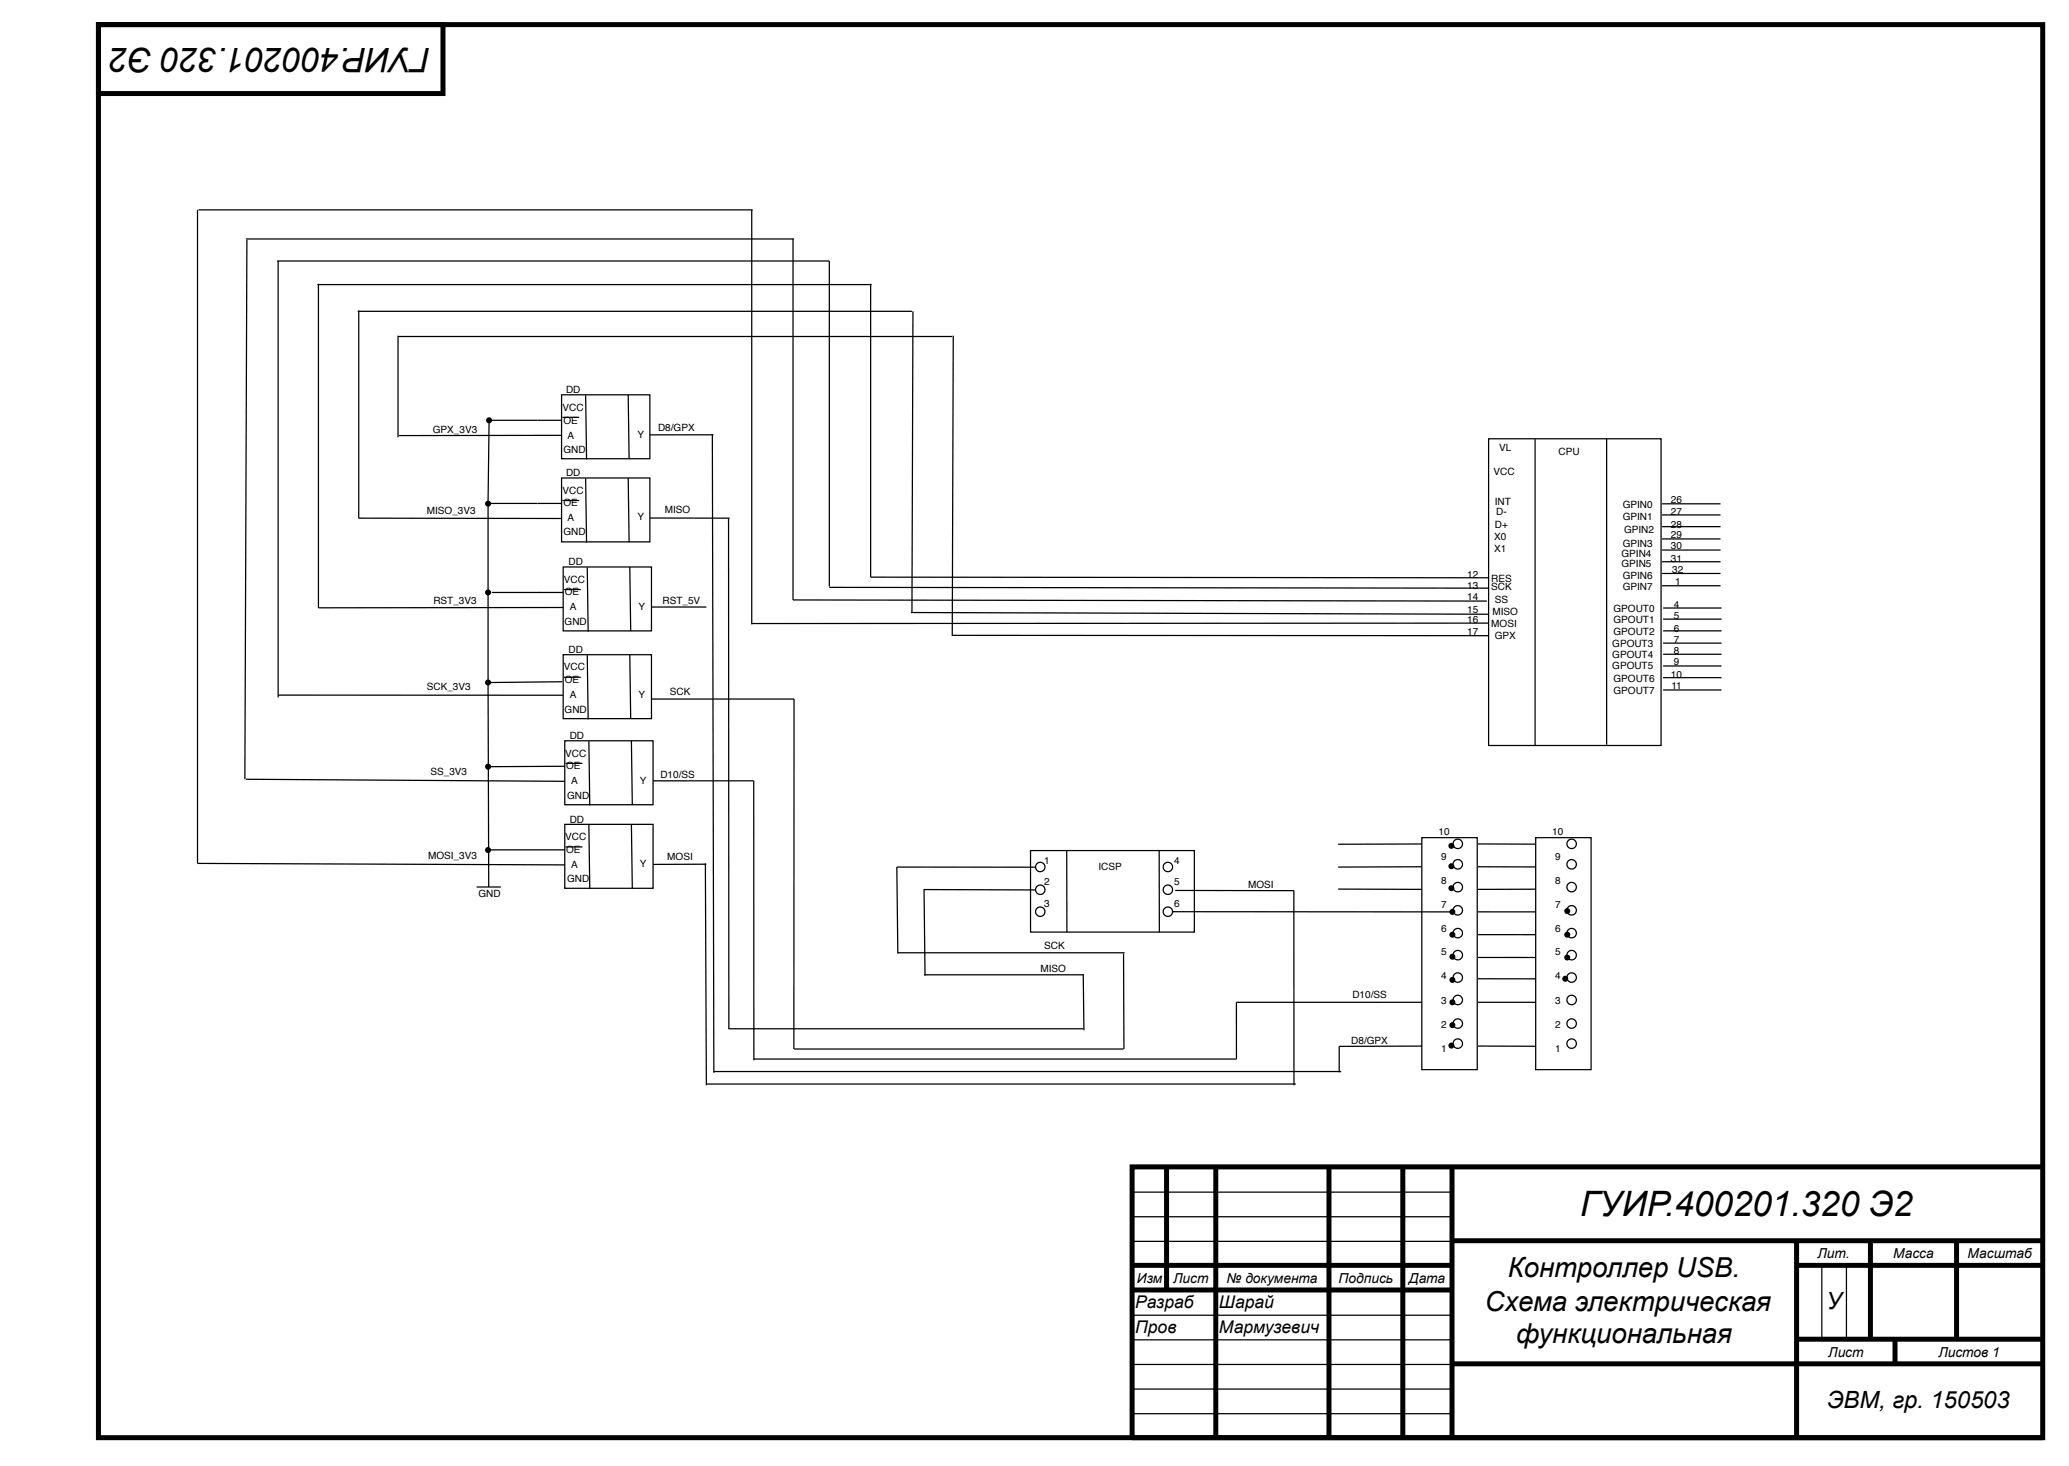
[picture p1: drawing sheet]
<svg xmlns="http://www.w3.org/2000/svg" width="420mm" height="297mm" viewBox="0 0 420 297" stroke-linecap="round" stroke-linejoin="round" font-family="sans-serif">
<g fill="none" stroke="#000" stroke-width="1" stroke-linecap="butt">
<path d="M20 5h394.4v286.6h-394.4zM20 5h69.9v14h-69.9zM236.7 236.7v24.9M246.7 236.7v54.9M269.6 236.7v54.9M284.6 236.7v54.9M294.6 236.7v54.9M414.4 236.7h-184.7v54.9h184.7M229.7 256.7h64.9M294.6 251.7h119.8M364.5 256.7h49.9M364.5 251.7v39.9"/>
<path d="M379.5 251.7v19.9M397 251.7v19.9M229.7 261.6h64.9M294.6 276.6h119.8M364.5 271.6h49.9M384.5 271.6v5"/>
</g>
<g fill="none" stroke="#000" stroke-width=".25">
<path d="M99.3 85.2h9.8M99.3 102.1h9.8M168.3 119.1l133.7 .2M176.6 117.1l125.8 .1M99.8 120.2h9.7M160.9 121.7l140.8 .2M184.8 124.2l117.2 .4M193.2 128.9h108.8M302.1 126.4l-149.6 .1M229.8 251.8h64.9M229.8 246.8h64.9M229.8 241.8h64.9"/>
<path d="M369.6 256.8v15M374.6 256.8v15M229.8 276.8h64.9M229.8 271.8h64.9M229.8 266.8h64.9M229.8 286.7h64.9M229.8 281.7h64.9"/>
</g>
<path d="M114.6 167.2h17.9v13h-17.9z" fill="#fff"/>
<path d="M40.1 175.1l74.5 .3M99 172.4h15.6M114.6 167.2h17.9v13h-17.9zM114.8 171.8h3.4M119.5 167.3l.2 13M128.1 167.2l.2 13M143.3 175.3h-10.8" fill="none" stroke="#000" stroke-width=".25"/>
<path d="M114.3 132.8h17.9v13h-17.9z" fill="#fff"/>
<path d="M114.3 132.8h17.9v13h-17.9zM114.4 137.4h3.4M119.1 132.9l.2 13M127.8 132.8l.2 13M56.4 141h57.9" fill="none" stroke="#000" stroke-width=".25"/>
<path d="M113.9 80.1h17.9v12.9h-17.9z" fill="#fff"/>
<path d="M109.1 85.2h4.8M113.9 80.1h17.9v12.9h-17.9zM113.9 88.3h-32.9M114.1 84.7h3.4M118.8 80.2l.2 13M127.5 80.1l.1 13M144.7 88.2h-12.8" fill="none" stroke="#000" stroke-width=".25"/>
<path d="M113.9 96.9h17.9v13h-17.9z" fill="#fff"/>
<path d="M113.9 96.9h17.9v13h-17.9zM118.8 97l.2 13.1M127.5 96.9l.1 13.1M72.8 105.1l41.1 .1M109.1 102.1h4.8M114.1 101.5h3.4M131.9 105.1h16.1" fill="none" stroke="#000" stroke-width=".25"/>
<path d="M114.3 115h17.9v13h-17.9z" fill="#fff"/>
<path d="M114.3 115h17.9v13h-17.9zM114.4 119.6h3.4M119.1 115.1l.2 13M127.8 115l.2 13M109.4 120.2h4.9M114.3 123.2l-49.7 .1M132.2 123.1h11.1" fill="none" stroke="#000" stroke-width=".25"/>
<path d="M114.6 150.3h17.9v12.9h-17.9z" fill="#fff"/>
<g fill="none" stroke="#000" stroke-width=".25">
<path d="M40.1 42.6v132.5M40.3 42.6h112.4M49.9 48.5h111.2M50.1 48.6l-.4 109.5M56.2 52.9h112.1v66.1M56.4 52.9v88.6M64.4 57.7h112.4M64.6 57.6v65.7M152.5 42.6v84M160.9 48.5v73.2M176.6 57.6v59.5M72.6 63.1h112.4"/>
<path d="M72.8 63v42.1M80.8 68.1v20.6M80.8 68.3h112.4M185.2 63.1l-.2 61.1M193.4 68.1l-.2 60.9M99.2 85.7l-.2 16M99 102.6v17.1M99 138.9l.2 41M99 120.6v17.4M114.1 138.3l-14.7 .1M49.9 158.1l64.7 .4M114.6 150.3h17.9v12.9h-17.9z"/>
<path d="M114.6 155.4l-15.1 .1M114.8 154.8h3.4M119.5 150.3l.2 13.1M128.1 150.3l.2 13M132.2 141.8h28.9M152.9 158.4h-20.4M96.7 179.9h4.9"/>
<circle cx="99.2" cy="85.2" r=".48"/>
<circle cx="99" cy="102.2" r=".48"/>
<circle cx="99" cy="138.4" r=".48"/>
<circle cx="99" cy="120.2" r=".48"/>
<circle cx="99" cy="155.5" r=".48"/>
<circle cx="99" cy="172.4" r=".48"/>
</g>
<g fill="#000">
<circle cx="99.2" cy="85.2" r=".48"/>
<circle cx="99" cy="102.2" r=".48"/>
<circle cx="99" cy="138.4" r=".48"/>
<circle cx="99" cy="120.2" r=".48"/>
<circle cx="99" cy="155.5" r=".48"/>
<circle cx="99" cy="172.4" r=".48"/>
</g>
<path d="M302 89h35v62.2h-35z" fill="#fff"/>
<g fill="none" stroke="#000" stroke-width=".25">
<path d="M144.5 88l.3 129.6M302 89h35v62.2h-35zM311.5 89.1v62M326 89v62M147.8 105.1l.1 103.6M337.2 102.2h11.9M337.2 104.4h11.9M337.2 106.8h11.9M337.2 109.3h11.9M337.2 111.6h11.9M337.2 113.9h11.9M337.2 116.3h11.9"/>
<path d="M337.2 118.8h11.9M337.4 123.3h11.9M337.4 125.6h11.9M337.4 128h11.9M337.4 130.4h11.9M337.4 132.7h11.9M337.4 135.1h11.9M337.4 137.5h11.9M337.4 139.9h11.9M152.9 158.4l.1 56.7M161.1 141.8v71M143.1 175.1l.2 45"/>
<path d="M294.2 171.2h-22.7M294.2 175.8l-22.7 .1M295.2 171.2h22.7M295.2 175.8l22.7 .1M271.5 180.3l22.7 .1M294.8 198.5h22.7M295.2 185h22.7M295.2 189.6h22.7M295.2 194.2h23.1M317.9 180.3l-22.7 .1M143.3 219.9h119.6M153 214.8h97.9"/>
<path d="M294.2 212.2h-22.5v5.3M294.2 203.3h-43.3M295.2 203.3h22.9M295.2 212.2h22.9"/>
<circle cx="294.7" cy="171.2" r=".48"/>
<circle cx="294.7" cy="175.8" r=".48"/>
<circle cx="294.7" cy="180.4" r=".48"/>
<circle cx="294.7" cy="194.2" r=".48"/>
<circle cx="318" cy="198.5" r=".48"/>
<circle cx="294.7" cy="212.2" r=".48"/>
<circle cx="294.7" cy="203.3" r=".48"/>
</g>
<g fill="#000">
<circle cx="294.7" cy="171.2" r=".48"/>
<circle cx="294.7" cy="175.8" r=".48"/>
<circle cx="294.7" cy="180.4" r=".48"/>
<circle cx="294.7" cy="194.2" r=".48"/>
<circle cx="318" cy="198.5" r=".48"/>
<circle cx="294.7" cy="212.2" r=".48"/>
<circle cx="294.7" cy="203.3" r=".48"/>
</g>
<path d="M288.5 169.9h11.2v47.1h-11.2z" fill="#fff"/>
<path d="M288.5 169.9h11.2v47.1h-11.2z" fill="none" stroke="#000" stroke-width=".25"/>
<circle cx="295.8" cy="171.2" r=".96" fill="#fff"/>
<circle cx="295.8" cy="171.2" r=".96" fill="none" stroke="#000" stroke-width=".25"/>
<circle cx="295.8" cy="184.6" r=".96" fill="#fff"/>
<circle cx="295.8" cy="184.6" r=".96" fill="none" stroke="#000" stroke-width=".25"/>
<circle cx="295.8" cy="175.3" r=".96" fill="#fff"/>
<circle cx="295.8" cy="175.3" r=".96" fill="none" stroke="#000" stroke-width=".25"/>
<circle cx="295.8" cy="179.9" r=".96" fill="#fff"/>
<circle cx="295.8" cy="179.9" r=".96" fill="none" stroke="#000" stroke-width=".25"/>
<circle cx="295.8" cy="189.3" r=".96" fill="#fff"/>
<circle cx="295.8" cy="189.3" r=".96" fill="none" stroke="#000" stroke-width=".25"/>
<circle cx="295.8" cy="193.7" r=".96" fill="#fff"/>
<circle cx="295.8" cy="193.7" r=".96" fill="none" stroke="#000" stroke-width=".25"/>
<circle cx="295.8" cy="198.3" r=".96" fill="#fff"/>
<circle cx="295.8" cy="198.3" r=".96" fill="none" stroke="#000" stroke-width=".25"/>
<circle cx="295.8" cy="202.8" r=".96" fill="#fff"/>
<circle cx="295.8" cy="202.8" r=".96" fill="none" stroke="#000" stroke-width=".25"/>
<circle cx="295.8" cy="207.6" r=".96" fill="#fff"/>
<circle cx="295.8" cy="207.6" r=".96" fill="none" stroke="#000" stroke-width=".25"/>
<circle cx="295.8" cy="211.7" r=".96" fill="#fff"/>
<g fill="none" stroke="#000" stroke-width=".25">
<circle cx="294.7" cy="189.6" r=".48"/>
<circle cx="294.7" cy="198.8" r=".48"/>
<circle cx="294.7" cy="185" r=".48"/>
<circle cx="294.7" cy="207.9" r=".48"/>
<circle cx="295.8" cy="211.7" r=".96"/>
</g>
<g fill="#000">
<circle cx="294.7" cy="189.6" r=".48"/>
<circle cx="294.7" cy="198.8" r=".48"/>
<circle cx="294.7" cy="185" r=".48"/>
<circle cx="294.7" cy="207.9" r=".48"/>
</g>
<path d="M311.6 169.9h11.2v47.1h-11.2z" fill="#fff"/>
<path d="M311.6 169.9h11.2v47.1h-11.2z" fill="none" stroke="#000" stroke-width=".25"/>
<circle cx="318.9" cy="171.2" r=".96" fill="#fff"/>
<circle cx="318.9" cy="171.2" r=".96" fill="none" stroke="#000" stroke-width=".25"/>
<circle cx="318.9" cy="184.6" r=".96" fill="#fff"/>
<circle cx="318.9" cy="184.6" r=".96" fill="none" stroke="#000" stroke-width=".25"/>
<circle cx="318.9" cy="175.3" r=".96" fill="#fff"/>
<circle cx="318.9" cy="175.3" r=".96" fill="none" stroke="#000" stroke-width=".25"/>
<circle cx="318.9" cy="179.9" r=".96" fill="#fff"/>
<circle cx="318.9" cy="179.9" r=".96" fill="none" stroke="#000" stroke-width=".25"/>
<circle cx="318.9" cy="189.3" r=".96" fill="#fff"/>
<circle cx="318.9" cy="189.3" r=".96" fill="none" stroke="#000" stroke-width=".25"/>
<circle cx="318.9" cy="193.7" r=".96" fill="#fff"/>
<circle cx="318.9" cy="193.7" r=".96" fill="none" stroke="#000" stroke-width=".25"/>
<circle cx="318.9" cy="198.3" r=".96" fill="#fff"/>
<circle cx="318.9" cy="198.3" r=".96" fill="none" stroke="#000" stroke-width=".25"/>
<circle cx="318.9" cy="202.8" r=".96" fill="#fff"/>
<circle cx="318.9" cy="202.8" r=".96" fill="none" stroke="#000" stroke-width=".25"/>
<circle cx="318.9" cy="207.6" r=".96" fill="#fff"/>
<circle cx="318.9" cy="207.6" r=".96" fill="none" stroke="#000" stroke-width=".25"/>
<circle cx="318.9" cy="211.7" r=".96" fill="#fff"/>
<g fill="none" stroke="#000" stroke-width=".25">
<circle cx="318" cy="184.8" r=".48"/>
<circle cx="318" cy="189.6" r=".48"/>
<circle cx="318" cy="194.2" r=".48"/>
<circle cx="318.9" cy="211.7" r=".96"/>
</g>
<g fill="#000">
<circle cx="318" cy="184.8" r=".48"/>
<circle cx="318" cy="189.6" r=".48"/>
<circle cx="318" cy="194.2" r=".48"/>
</g>
<path d="M209.1 172.5h33.2v16.6h-33.2z" fill="#fff"/>
<path d="M209.1 172.5h33.2v16.6h-33.2zM216.4 172.5l.1 16.6M235.2 172.5v16.6" fill="none" stroke="#000" stroke-width=".25"/>
<circle cx="237" cy="175.9" r=".95" fill="#fff"/>
<circle cx="237" cy="175.9" r=".95" fill="none" stroke="#000" stroke-width=".25"/>
<circle cx="211.1" cy="175.9" r=".95" fill="#fff"/>
<circle cx="211.1" cy="175.9" r=".95" fill="none" stroke="#000" stroke-width=".25"/>
<circle cx="211.1" cy="180.5" r=".95" fill="#fff"/>
<circle cx="211.1" cy="180.5" r=".95" fill="none" stroke="#000" stroke-width=".25"/>
<circle cx="237" cy="180.5" r=".95" fill="#fff"/>
<circle cx="237" cy="180.5" r=".95" fill="none" stroke="#000" stroke-width=".25"/>
<circle cx="211.1" cy="184.9" r=".95" fill="#fff"/>
<circle cx="211.1" cy="184.9" r=".95" fill="none" stroke="#000" stroke-width=".25"/>
<circle cx="237" cy="184.9" r=".95" fill="#fff"/>
<g fill="none" stroke="#000" stroke-width=".25">
<path d="M210.1 175.9h-28.1l.2 17.5M182.2 193.3h46M187.5 180.4l22.6 .1M187.5 180.3l.2 17.6M187.5 197.7h32.3M219.8 197.6l.1 11.4M228 193.4v19.4M237.9 184.9l56.3 .1M238.4 180.6l24.1 .1M262.5 180.6v39.5M144.9 217.3h127.2M147.8 208.7h72"/>
<path d="M161.1 212.8h66.9M250.9 203.3v11.5"/>
<circle cx="294.5" cy="175.7" r=".48"/>
<circle cx="294.5" cy="171.6" r=".48"/>
<circle cx="237" cy="184.9" r=".95"/>
<circle cx="294.5" cy="180.2" r=".48"/>
<circle cx="294.7" cy="194.1" r=".48"/>
<circle cx="317.6" cy="198.5" r=".48"/>
<circle cx="294.5" cy="212.1" r=".48"/>
<circle cx="294.7" cy="203.3" r=".48"/>
</g>
<g fill="#000">
<circle cx="294.5" cy="175.7" r=".48"/>
<circle cx="294.5" cy="171.6" r=".48"/>
<circle cx="294.5" cy="180.2" r=".48"/>
<circle cx="294.7" cy="194.1" r=".48"/>
<circle cx="317.6" cy="198.5" r=".48"/>
<circle cx="294.5" cy="212.1" r=".48"/>
<circle cx="294.7" cy="203.3" r=".48"/>
</g>
<text font-size="7.1" x="320.6" y="246.6">ГУИР.400201.320 Э2</text>
<text font-size="6.8" x="87.3" y="9.8" transform="rotate(-180 87.3 9.8)">ГУИР.400201.320 Э2</text>
<g font-size="5.6">
<text x="305.9" y="259">Контроллер USB.</text>
<text x="301.2" y="265.8">Схема электрическая</text>
<text x="307.6" y="272.4">функциональная</text>
</g>
<g font-size="4.8">
<text x="370.6" y="265.6">У</text>
<text x="370.7" y="285.6">ЭВМ, гр. 150503</text>
</g>
<g font-size="3.6">
<text x="230.3" y="265.3">Разраб</text>
<text x="247.3" y="265.3">Шарай</text>
<text x="230.3" y="270.4">Пров</text>
<text x="247.3" y="270.4">Мармузевич</text>
</g>
<g font-size="2.8">
<text x="368.7" y="255.2">Лит.</text>
<text x="384.1" y="255.2">Масса</text>
<text x="399.2" y="255.2">Масштаб</text>
<text x="230.7" y="260.3">Изм</text>
<text x="238" y="260.3">Лист</text>
<text x="248.9" y="260.3">№ документа</text>
<text x="271.6" y="260.3">Подпись</text>
<text x="285.9" y="260.3">Дата</text>
<text x="370.9" y="275.2">Лист</text>
<text x="393.3" y="275.2">Листов 1</text>
</g>
<g font-size="2">
<text x="114.2" y="83.5">VCC</text>
<text x="114.8" y="79.6">DD</text>
<text x="87.8" y="87.8">GPX_3V3</text>
<text x="114.3" y="86">OE</text>
<text x="115.1" y="89">A</text>
<text x="129.3" y="88.8">Y</text>
<text x="133.5" y="87.5">D8/GPX</text>
<text x="114.3" y="91.8">GND</text>
<text x="304.2" y="91.6">VL</text>
<text x="316.2" y="92.3">CPU</text>
<text x="114.2" y="100.2">VCC</text>
<text x="114.8" y="96.6">DD</text>
<text x="303" y="96.4">VCC</text>
<text x="339" y="102">26</text>
<text x="86.6" y="104.3">MISO_3V3</text>
<text x="114.3" y="102.7">OE</text>
<text x="115.1" y="105.8">A</text>
<text x="129.3" y="105.5">Y</text>
<text x="134.9" y="104">MISO</text>
<text x="303.3" y="102.5">INT</text>
<text x="303.3" y="107">D+</text>
<text x="303.6" y="104.5">D-</text>
<text x="329.2" y="103">GPIN0</text>
<text x="329.2" y="105.5">GPIN1</text>
<text x="339" y="104.5">27</text>
<text x="339" y="107">28</text>
<text x="114.3" y="108.6">GND</text>
<text x="303.1" y="109.6">X0</text>
<text x="303.1" y="111.9">X1</text>
<text x="329" y="112.9">GPIN4</text>
<text x="329.2" y="110.8">GPIN3</text>
<text x="329.5" y="108.1">GPIN2</text>
<text x="339" y="109.1">29</text>
<text x="339" y="111.4">30</text>
<text x="339" y="113.9">31</text>
<text x="114.4" y="118.2">VCC</text>
<text x="115.3" y="114.7">DD</text>
<text x="297.7" y="117.2">12</text>
<text x="297.7" y="119.5">13</text>
<text x="302.6" y="118">RES</text>
<text x="302.6" y="119.7">SCK</text>
<text x="329" y="114.9">GPIN5</text>
<text x="329.2" y="117.4">GPIN6</text>
<text x="329.2" y="119.7">GPIN7</text>
<text x="339.3" y="116.2">32</text>
<text x="339.8" y="118.7">1</text>
<text x="87.9" y="122.5">RST_3V3</text>
<text x="114.6" y="120.7">OE</text>
<text x="115.6" y="123.8">A</text>
<text x="129.6" y="123.8">Y</text>
<text x="134.4" y="122.5">RST_5V</text>
<text x="297.7" y="121.8">14</text>
<text x="297.7" y="124.3">15</text>
<text x="302.8" y="124.8">MISO</text>
<text x="303.3" y="122.3">SS</text>
<text x="327.4" y="124">GPOUT0</text>
<text x="339.6" y="123.3">4</text>
<text x="339.6" y="125.6">5</text>
<text x="114.6" y="126.8">GND</text>
<text x="297.7" y="126.3">16</text>
<text x="297.7" y="128.9">17</text>
<text x="302.6" y="127.1">MOSI</text>
<text x="303.3" y="129.6">GPX</text>
<text x="327.1" y="131.1">GPOUT3</text>
<text x="327.4" y="126.3">GPOUT1</text>
<text x="327.4" y="128.9">GPOUT2</text>
<text x="339.6" y="128.1">6</text>
<text x="339.6" y="130.4">7</text>
<text x="114.4" y="136">VCC</text>
<text x="115.3" y="132.4">DD</text>
<text x="327.1" y="133.4">GPOUT4</text>
<text x="327.1" y="135.7">GPOUT5</text>
<text x="339" y="137.5">10</text>
<text x="339.6" y="132.7">8</text>
<text x="339.6" y="134.9">9</text>
<text x="86.6" y="140">SCK_3V3</text>
<text x="114.6" y="138.5">OE</text>
<text x="115.6" y="141.5">A</text>
<text x="129.6" y="141.5">Y</text>
<text x="135.9" y="141">SCK</text>
<text x="327.4" y="138.2">GPOUT6</text>
<text x="327.4" y="140.8">GPOUT7</text>
<text x="339.1" y="139.8">11</text>
<text x="114.6" y="144.6">GND</text>
<text x="115.6" y="149.9">DD</text>
<text x="114.7" y="153.5">VCC</text>
<text x="87.3" y="157.3">SS_3V3</text>
<text x="114.8" y="156">OE</text>
<text x="115.9" y="159">A</text>
<text x="129.8" y="159">Y</text>
<text x="134" y="157.8">D10/SS</text>
<text x="115.1" y="162.1">GND</text>
<text x="115.6" y="166.9">DD</text>
<text x="114.7" y="170.5">VCC</text>
<text x="114.8" y="173">OE</text>
<text x="291.8" y="169.4">10</text>
<text x="314.9" y="169.4">10</text>
<text x="86.9" y="174.3">MOSI_3V3</text>
<text x="115.1" y="178.8">GND</text>
<text x="115.9" y="176">A</text>
<text x="129.8" y="175.8">Y</text>
<text x="135.4" y="174.5">MOSI</text>
<text x="211.9" y="175.3">1</text>
<text x="211.9" y="179.6">2</text>
<text x="222.9" y="176.5">ICSP</text>
<text x="238.3" y="175.3">4</text>
<text x="238.3" y="179.6">5</text>
<text x="292.4" y="174.5">9</text>
<text x="292.4" y="179.3">8</text>
<text x="315.5" y="174.5">9</text>
<text x="315.5" y="179.3">8</text>
<text x="97.1" y="181.9">GND</text>
<text x="211.9" y="183.9">3</text>
<text x="238.3" y="183.9">6</text>
<text x="253.2" y="180.1">MOSI</text>
<text x="292.4" y="184.2">7</text>
<text x="315.5" y="184.2">7</text>
<text x="292.4" y="189">6</text>
<text x="315.5" y="189">6</text>
<text x="211.1" y="197.1">MISO</text>
<text x="211.9" y="192.5">SCK</text>
<text x="292.4" y="193.8">5</text>
<text x="315.5" y="193.8">5</text>
<text x="274.4" y="202.4">D10/SS</text>
<text x="292.4" y="198.6">4</text>
<text x="292.4" y="203.7">3</text>
<text x="315.5" y="198.6">4</text>
<text x="315.5" y="203.7">3</text>
<text x="292.4" y="208.5">2</text>
<text x="315.5" y="208.5">2</text>
<text x="274.2" y="211.8">D8/GPX</text>
<text x="292.4" y="213.3">1</text>
<text x="315.5" y="213.3">1</text>
</g>
</svg>
